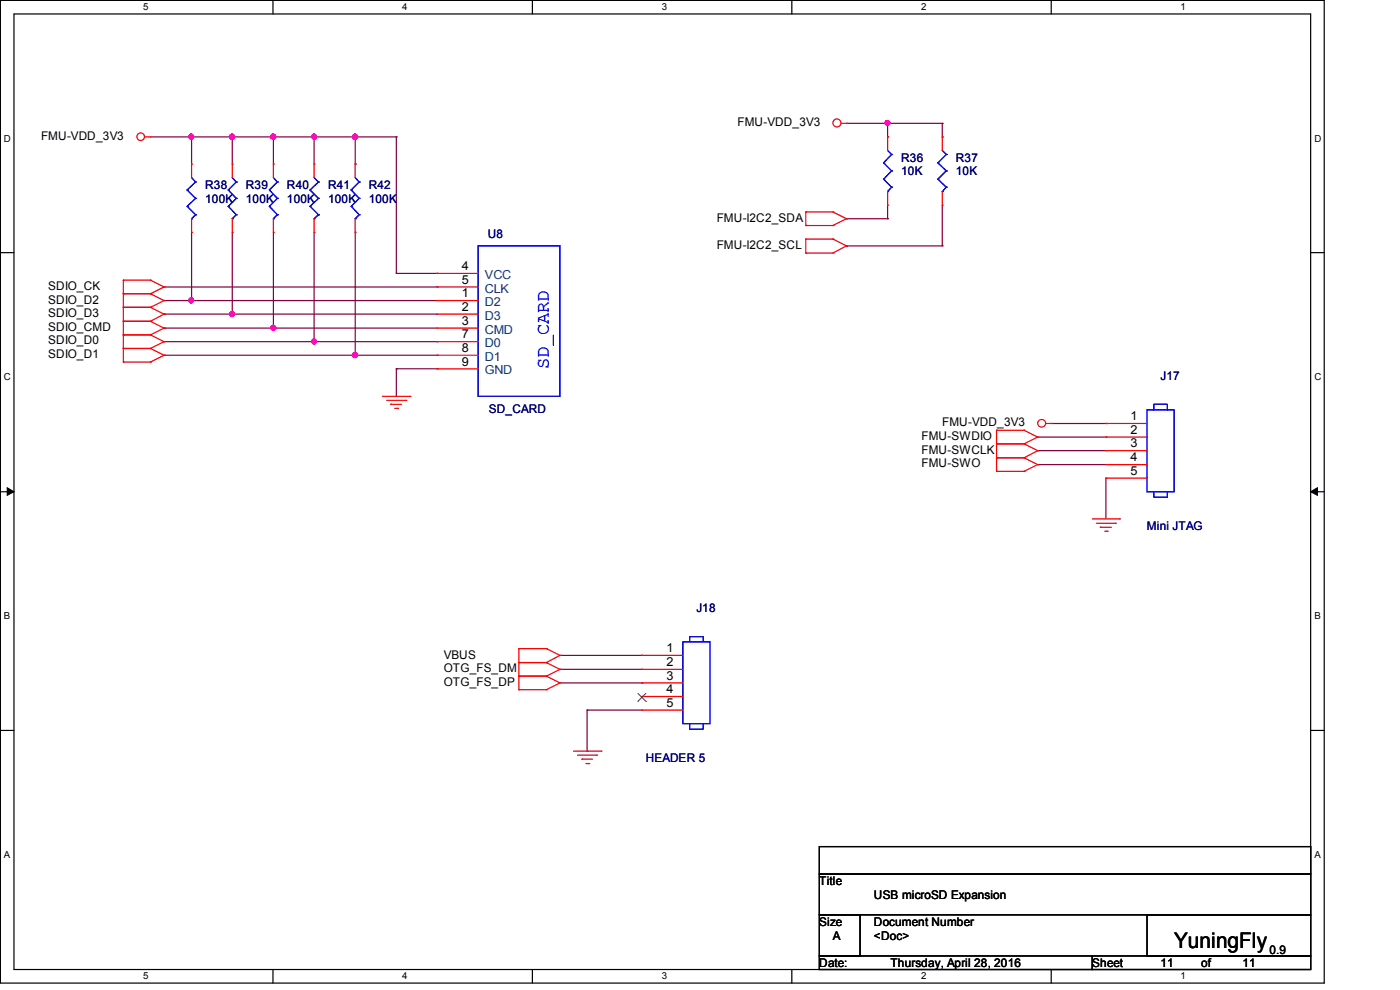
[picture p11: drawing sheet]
<svg xmlns="http://www.w3.org/2000/svg" width="297mm" height="210mm" viewBox="0 0 297 210" stroke-linecap="round" stroke-linejoin="round" font-family="sans-serif">
<path d="M.1 .1h280.8v208.4h-280.8zM3 3h275v202.7h-275z" fill="none" stroke="#000" stroke-width=".25"/>
<g fill="#fff">
<path d="M30.4 .4h1.1v2.3h-1.1z"/>
<path d="M30.4 206h1.1v2.3h-1.1z"/>
</g>
<path d="M57.9 .1v2.9M57.9 205.7v2.8" fill="none" stroke="#000" stroke-width=".25"/>
<g fill="#fff">
<path d="M85.3 .4h1.1v2.3h-1.1z"/>
<path d="M85.3 206h1.1v2.3h-1.1z"/>
</g>
<path d="M112.9 .1v2.9M112.9 205.7v2.8" fill="none" stroke="#000" stroke-width=".25"/>
<g fill="#fff">
<path d="M140.4 .4h1.1v2.3h-1.1z"/>
<path d="M140.4 206h1.1v2.3h-1.1z"/>
</g>
<path d="M168 .1v2.9M168 205.7v2.8" fill="none" stroke="#000" stroke-width=".25"/>
<g fill="#fff">
<path d="M195.4 .4h1.1v2.3h-1.1z"/>
<path d="M195.4 206h1.1v2.3h-1.1z"/>
</g>
<path d="M223 .1v2.9M223 205.7v2.8" fill="none" stroke="#000" stroke-width=".25"/>
<g fill="#fff">
<path d="M250.4 .4h1.1v2.3h-1.1z"/>
<path d="M250.4 206h1.1v2.3h-1.1z"/>
<path d="M.8 28.3h1.5v2.3h-1.5z"/>
<path d="M278.8 28.3h1.4v2.3h-1.4z"/>
<path d="M.8 78.9h1.5v2.3h-1.5z"/>
<path d="M278.8 78.9h1.4v2.3h-1.4z"/>
</g>
<path d="M.1 53.6h2.9M278 53.6h2.9" fill="none" stroke="#000" stroke-width=".25"/>
<g fill="#fff">
<path d="M.8 129.6h1.4v2.3h-1.4z"/>
<path d="M278.8 129.6h1.4v2.3h-1.4z"/>
</g>
<path d="M.1 104.3h2.9M278 104.3h2.9" fill="none" stroke="#000" stroke-width=".25"/>
<path d="M1.5 103.5l1.5 .8-1.5 .8zM278 104.3l1.5-.8v1.6z" fill="#000" stroke="#000" stroke-width=".21"/>
<g fill="#fff">
<path d="M.8 180.3h1.3v2.2h-1.3z"/>
<path d="M278.8 180.3h1.3v2.2h-1.3z"/>
</g>
<path d="M.1 154.9h2.9M278 154.9h2.9M173.8 179.6h104.2v5.8h-104.2zM173.8 185.4h104.2v8.7h-104.2zM173.8 194.1h8.7v8.7h-8.7zM243.3 194.1h34.7v8.7h-34.7zM173.8 202.8h57.9v2.9h-57.9zM231.7 202.8h46.3v2.9h-46.3z" fill="none" stroke="#000" stroke-width=".25"/>
<g fill="none" stroke="#800040" stroke-width=".25">
<path d="M31.9 29h52.2M40.6 29h.1M40.6 29v5.8M49.3 29h.1M49.3 29v5.8M58 29h.1M58 29v5.8M66.6 29h.1M66.6 29v5.8M75.4 34.8h.1M75.4 29h.1M75.4 29v5.8"/>
<path d="M84.1 29h.1M84.1 29v29M179.6 26.2h20.3M188.3 26.2h.1M188.3 29h.1M188.3 26.2v2.8M199.9 26.2h.1M199.9 29h.1M199.9 26.2v2.8M40.6 49.3v14.5M49.3 49.3v17.3M58 49.3v20.3"/>
<path d="M66.6 49.3v23.2M75.4 49.3v26.1M84.1 58h.1M84.1 58h8.6M92.7 58h.1M179.6 46.4h.1M179.6 52.2h.1M179.6 46.4h8.7M179.6 52.2h20.3M188.3 46.4h.1M188.3 43.5v2.9M199.9 52.2h.1"/>
<path d="M199.9 43.5v8.7M34.8 63.8h.1M34.8 66.6h.1M34.8 69.6h.1M34.8 72.5h.1M34.8 75.4h.1M34.8 60.9h57.9M34.8 63.8h57.9M34.8 66.6h57.9M34.8 69.6h57.9M34.8 72.5h57.9M34.8 75.4h57.9"/>
<path d="M40.6 63.8h.1M49.3 66.6h.1M58 69.6h.1M66.6 72.5h.1M75.4 75.4h.1M84.1 78.2h.1M84.1 78.2v5.9M84.1 78.2h8.6M92.7 60.9h.1M92.7 78.2h.1M220.1 95.6h.1M220.1 98.6h.1"/>
<path d="M220.1 92.7h14.5M220.1 95.6h14.5M220.1 98.6h14.5M223 89.8h11.6M234.6 92.7h.1M234.6 89.8h.1M234.6 101.4h.1M234.6 101.4v8.7M118.8 139h17.3M136.1 139h.1M118.8 142h.1M118.8 142h17.3"/>
<path d="M118.8 144.9h17.3M124.5 150.6h.1M124.5 159.3h.1M124.5 150.6h11.6M124.5 150.6v8.7M136.1 144.9h.1"/>
</g>
<g fill="#f0f" stroke="#f0f" stroke-width=".25">
<circle cx="188.3" cy="26.1" r=".53"/>
<circle cx="66.6" cy="72.4" r=".53"/>
<circle cx="40.5" cy="63.7" r=".53"/>
<circle cx="49.3" cy="66.6" r=".53"/>
<circle cx="58" cy="69.5" r=".53"/>
<circle cx="75.3" cy="75.3" r=".55"/>
<circle cx="40.5" cy="29" r=".53"/>
<circle cx="49.2" cy="29" r=".55"/>
<circle cx="58" cy="29" r=".55"/>
<circle cx="66.6" cy="29" r=".53"/>
<circle cx="75.3" cy="29" r=".55"/>
</g>
<g fill="none" stroke="#f00" stroke-width=".25">
<path d="M30.7 29h1.2M31.9 29h.1M40.6 34.8h.1M40.6 34.8v2.9M49.3 34.8h.1M49.3 34.8v2.9M58 34.8h.1M58 34.8v2.9M66.6 34.8h.1M66.6 34.8v2.9M75.4 34.8h.1M75.4 34.8v2.9"/>
<path d="M178.5 26.2h1.1M179.6 26.2h.1M188.3 29h.1M188.3 29v2.9M199.9 29h.1M199.9 29v2.9M26.2 59.4h.1M26.2 59.4v17.4M26.2 59.4h5.7M31.9 59.4h.1M31.9 59.4l2.9 1.5M40.6 49.3h.1"/>
<path d="M40.6 46.4v2.9M49.3 49.3h.1M49.3 46.4v2.9M58 49.3h.1M58 46.4v2.9M66.6 49.3h.1M66.6 46.4v2.9M75.4 49.3h.1M75.4 46.4v2.9M92.7 58h.1M92.7 58h8.7M170.9 47.8h.1"/>
<path d="M170.9 45h.1M170.9 53.7h.1M170.9 50.7h.1M170.9 47.8h5.8M170.9 45v2.8M170.9 50.7v3M170.9 45h5.8M170.9 53.7h5.8M170.9 50.7h5.8M176.7 47.8h.1M176.7 45h.1M176.7 53.7h.1"/>
<path d="M176.7 50.7h.1M176.7 45l2.9 1.4M176.7 50.7l2.9 1.5M179.6 46.4h.1M179.6 52.2h.1M179.6 46.4l-2.9 1.4M179.6 52.2l-2.9 1.5M188.3 43.5h.1M188.3 40.6v2.9M199.9 43.5h.1M199.9 40.6v2.9M26.2 62.3h.1"/>
<path d="M26.2 65.2h.1M26.2 68.2h.1M26.2 71h.1M26.2 73.9h.1M26.2 76.8h.1M26.2 62.3h5.7M26.2 65.2h5.7M26.2 68.2h5.7M26.2 71h5.7M26.2 73.9h5.7M26.2 76.8h5.7M31.9 62.3h.1"/>
<path d="M31.9 65.2h.1M31.9 68.2h.1M31.9 71h.1M31.9 73.9h.1M31.9 76.8h.1M31.9 62.3l2.9 1.5M31.9 65.2l2.9 1.4M31.9 68.2l2.9 1.4M31.9 71l2.9 1.5M31.9 73.9l2.9 1.5M34.8 60.9h.1M34.8 63.8h.1"/>
<path d="M34.8 66.6h.1M34.8 69.6h.1M34.8 72.5h.1M34.8 75.4h.1M34.8 60.9l-2.9 1.4M34.8 63.8l-2.9 1.4M34.8 66.6l-2.9 1.6M34.8 69.6l-2.9 1.4M34.8 72.5l-2.9 1.4M34.8 75.4l-2.9 1.4M92.7 60.9h.1M92.7 63.8h.1"/>
<path d="M92.7 66.6h.1M92.7 69.6h.1M92.7 72.5h.1M92.7 75.4h.1M92.7 78.2h.1M92.7 60.9h8.7M92.7 63.8h8.7M92.7 66.6h8.7M92.7 69.6h8.7M92.7 72.5h8.7M92.7 75.4h8.7M92.7 78.2h8.7"/>
<path d="M81.1 84.1h5.9M82 84.9h4.1M82.9 85.8h.1M82.9 85.8h2.3M83.7 86.6h.6M84.3 86.6h.1M86.1 84.9h.1M87 84.1h.1M211.4 94.1h.1M211.4 91.3h.1M211.4 97.1h.1M211.4 100h.1"/>
<path d="M211.4 94.1h5.9M211.4 91.3v8.7M211.4 91.3h5.9M211.4 97.1h5.9M211.4 100h5.9M217.3 94.1h.1M217.3 91.3h.1M217.3 97.1h.1M217.3 100h.1M217.3 91.3l2.8 1.4M217.3 94.1l2.8 1.5M217.3 97.1l2.8 1.5"/>
<path d="M220.1 92.7h.1M220.1 95.6h.1M220.1 98.6h.1M220.1 92.7l-2.8 1.4M220.1 95.6l-2.8 1.5M220.1 98.6l-2.8 1.4M221.9 89.8h1.1M223 89.8h.1M234.6 89.8h.1M234.6 92.7h.1M234.6 95.6h.1M234.6 98.6h.1"/>
<path d="M234.6 89.8h8.7M234.6 92.7h8.7M234.6 95.6h8.7M234.6 98.6h8.7M231.7 110.1h5.8M232.6 111h4M233.4 111.8h.1M233.4 111.8h2.4M234.4 112.7h.5M234.6 101.4h.1M234.6 101.4h8.7M234.9 112.7h.1"/>
<path d="M236.6 111h.1M237.5 110.1h.1M110.1 137.6h.1M110.1 137.6v8.7M110.1 137.6h5.8M115.9 137.6h.1M115.9 137.6l2.9 1.4M118.8 139h.1M118.8 139l-2.9 1.5M136.1 139h.1M136.1 139h8.8M110.1 140.5h.1"/>
<path d="M110.1 143.4h.1M110.1 146.3h.1M110.1 140.5h5.8M110.1 143.4h5.8M110.1 146.3h5.8M115.9 140.5h.1M115.9 143.4h.1M115.9 146.3h.1M115.9 140.5l2.9 1.5M115.9 143.4l2.9 1.5M118.8 142h.1M118.8 144.9h.1"/>
<path d="M118.8 142l-2.9 1.4M118.8 144.9l-2.9 1.4M121.7 159.3h5.8M127.5 159.3h.1M136.1 142h.1M136.1 144.9h.1M136.1 147.7h.1M136.1 150.6h.1M136.1 142h8.8M136.1 144.9h8.8M136.1 147.7h8.8M136.1 150.6h8.8"/>
<path d="M122.5 160.2h4.1M123.4 161h.1M123.4 161h2.3M124.3 162h.6M124.9 162h.1M126.6 160.2h.1"/>
<circle cx="29.8" cy="29" r=".8"/>
<circle cx="177.5" cy="26.1" r=".85"/>
<circle cx="221" cy="89.8" r=".83"/>
</g>
<g fill="none" stroke="#00f" stroke-width=".25">
<path d="M40.6 37.7l.9 .9M41.5 38.6h.1M41.5 38.6l-1.8 1.7M49.3 37.7l.8 .9M50.1 38.6h.1M50.1 38.6l-1.7 1.7M58 37.7l.8 .9M58.8 38.6h.1M58.8 38.6l-1.7 1.7M66.6 37.7l1 .9M67.6 38.6h.1M67.6 38.6l-1.8 1.7"/>
<path d="M75.4 37.7l.8 .9M76.2 38.6h.1M76.2 38.6l-1.7 1.7M187.5 34.5h.1M187.5 38h.1M187.5 34.5l1.6 1.7M187.5 38l1.6 1.7M188.3 31.9l.8 .9M189.1 32.8h.1M189.1 36.2h.1M189.1 39.7h.1M189.1 32.8l-1.6 1.7"/>
<path d="M189.1 36.2l-1.6 1.8M189.1 39.7l-.8 .9M199 34.5h.1M199 38h.1M199 34.5l1.7 1.7M199 38l1.7 1.7M199.9 31.9l.8 .9M200.7 32.8h.1M200.7 36.2h.1M200.7 39.7h.1M200.7 32.8l-1.7 1.7M200.7 36.2l-1.7 1.8"/>
<path d="M200.7 39.7l-.8 .9M39.7 40.3h.1M39.7 43.8h.1M39.7 40.3l1.8 1.8M39.7 43.8l1.8 1.8M40.6 46.4h.1M41.5 42.1h.1M41.5 45.6h.1M41.5 42.1l-1.8 1.7M41.5 45.6l-.9 .8M48.4 40.3h.1M48.4 43.8h.1"/>
<path d="M48.4 40.3l1.7 1.8M48.4 43.8l1.7 1.8M49.3 46.4h.1M50.1 42.1h.1M50.1 45.6h.1M50.1 42.1l-1.7 1.7M50.1 45.6l-.8 .8M57.1 40.3h.1M57.1 43.8h.1M57.1 40.3l1.7 1.8M57.1 43.8l1.7 1.8M58 46.4h.1"/>
<path d="M58.8 42.1h.1M58.8 45.6h.1M58.8 42.1l-1.7 1.7M58.8 45.6l-.8 .8M65.8 40.3h.1M65.8 43.8h.1M65.8 40.3l1.8 1.8M65.8 43.8l1.8 1.8M66.6 46.4h.1M67.6 42.1h.1M67.6 45.6h.1M67.6 42.1l-1.8 1.7"/>
<path d="M67.6 45.6l-1 .8M74.5 40.3h.1M74.5 43.8h.1M74.5 40.3l1.7 1.8M74.5 43.8l1.7 1.8M75.4 46.4h.1M76.2 42.1h.1M76.2 45.6h.1M76.2 42.1l-1.7 1.7M76.2 45.6l-.8 .8M101.4 52.2h17.4v31.9h-17.4zM188.3 40.6h.1"/>
<path d="M199.9 40.6h.1M243.3 87h5.8v17.3h-5.8zM244.8 87v-1.2h2.8v1.2M244.8 104.3v1.2h2.8v-1.2M144.9 136.1h5.7v17.4h-5.7zM146.3 136.1v-1.1h2.9v1.1M146.3 153.5v1.2h2.9v-1.2"/>
</g>
<path d="M135.3 148.8h.1M135.3 147l1.8 1.8M137.1 148.8h.1M137.1 147l-1.8 1.8" fill="none" stroke="#804000" stroke-width=".21"/>
<text font-size="4.6" x="249.1" y="201.1">YuningFly</text>
<text font-size="4" fill="#00f" x="116.4" y="78.2" transform="rotate(-90 116.4 78.2)">SD_CARD</text>
<g font-size="2.6">
<text x="98" y="57.3">4</text>
<text x="98" y="60.2">5</text>
<text x="98" y="63.1">1</text>
<text x="98" y="66">2</text>
<text x="98" y="68.9">3</text>
<text x="98" y="71.8">7</text>
<text x="98" y="74.7">8</text>
<text x="98" y="77.6">9</text>
<text x="239.9" y="89.2">1</text>
<text x="239.9" y="92">2</text>
<text x="239.9" y="94.9">3</text>
<text x="239.9" y="97.9">4</text>
<text x="239.9" y="100.8">5</text>
<text x="141.4" y="138.3">1</text>
<text x="141.4" y="141.3">2</text>
<text x="141.4" y="144.2">3</text>
<text x="141.4" y="147.1">4</text>
<text x="141.4" y="149.9">5</text>
</g>
<g font-size="2.6" fill="#004080">
<text x="102.9" y="59.2">VCC</text>
<text x="102.9" y="62.1">CLK</text>
<text x="102.9" y="64.9">D2</text>
<text x="102.9" y="67.8">D3</text>
<text x="102.9" y="70.8">CMD</text>
<text x="102.9" y="73.7">D0</text>
<text x="102.9" y="76.5">D1</text>
<text x="102.9" y="79.4">GND</text>
</g>
<g font-size="2.5">
<text x="8.7" y="29.6">FMU-VDD_3V3</text>
<text x="156.5" y="26.8">FMU-VDD_3V3</text>
<text x="152.1" y="47">FMU-I2C2_SDA</text>
<text x="152.1" y="52.8">FMU-I2C2_SCL</text>
<text x="10.2" y="61.5">SDIO_CK</text>
<text x="10.2" y="64.4">SDIO_D2</text>
<text x="10.2" y="67.3">SDIO_D3</text>
<text x="10.2" y="70.2">SDIO_CMD</text>
<text x="10.2" y="73.1">SDIO_D0</text>
<text x="10.2" y="75.9">SDIO_D1</text>
<text x="195.5" y="93.4">FMU-SWDIO</text>
<text x="199.9" y="90.4">FMU-VDD_3V3</text>
<text x="195.5" y="96.3">FMU-SWCLK</text>
<text x="195.5" y="99.1">FMU-SWO</text>
<text x="94.1" y="139.7">VBUS</text>
<text x="94.1" y="142.6">OTG_FS_DM</text>
<text x="94.1" y="145.5">OTG_FS_DP</text>
<text x="173.8" y="187.8">Title</text>
<text x="185.4" y="190.7">USB microSD Expansion</text>
<text x="173.8" y="196.4">Size</text>
<text x="185.4" y="196.4">Document Number</text>
<text x="176.7" y="199.3">A</text>
<text x="185.4" y="199.3">&lt;Doc&gt;</text>
<text x="269.3" y="202.3">0.9</text>
<text x="173.8" y="205.1">Date:</text>
<text x="188.9" y="205.1">Thursday, April 28, 2016</text>
<text x="231.7" y="205.1">Sheet</text>
<text x="246.2" y="205.1">11</text>
<text x="254.8" y="205.1">of</text>
<text x="263.6" y="205.1">11</text>
</g>
<g font-size="2.5" fill="#000080">
<text x="191.2" y="34.3">R36</text>
<text x="202.8" y="34.3">R37</text>
<text x="43.5" y="40">R38</text>
<text x="52.2" y="40">R39</text>
<text x="60.9" y="40">R40</text>
<text x="69.6" y="40">R41</text>
<text x="78.2" y="40">R42</text>
<text x="191.2" y="37.2">10K</text>
<text x="202.8" y="37.2">10K</text>
<text x="43.5" y="43">100K</text>
<text x="52.2" y="43">100K</text>
<text x="60.9" y="43">100K</text>
<text x="69.6" y="43">100K</text>
<text x="78.2" y="43">100K</text>
<text x="103.5" y="50.5">U8</text>
<text x="246.2" y="80.6">J17</text>
<text x="103.7" y="87.5">SD_CARD</text>
<text x="243.3" y="112.4">Mini JTAG</text>
<text x="147.7" y="129.9">J18</text>
<text x="137" y="161.7">HEADER 5</text>
</g>
<g font-size="2">
<text x="30.4" y="2.2">5</text>
<text x="85.3" y="2.2">4</text>
<text x="140.4" y="2.2">3</text>
<text x="195.4" y="2.2">2</text>
<text x="250.5" y="2.2">1</text>
<text x=".8" y="30.1">D</text>
<text x="278.8" y="30.1">D</text>
<text x=".8" y="80.7">C</text>
<text x="278.8" y="80.7">C</text>
<text x=".8" y="131.4">B</text>
<text x="278.8" y="131.4">B</text>
<text x=".8" y="182">A</text>
<text x="278.8" y="182">A</text>
<text x="30.4" y="207.8">5</text>
<text x="85.3" y="207.8">4</text>
<text x="140.4" y="207.8">3</text>
<text x="195.4" y="207.8">2</text>
<text x="250.5" y="207.8">1</text>
</g>
</svg>
